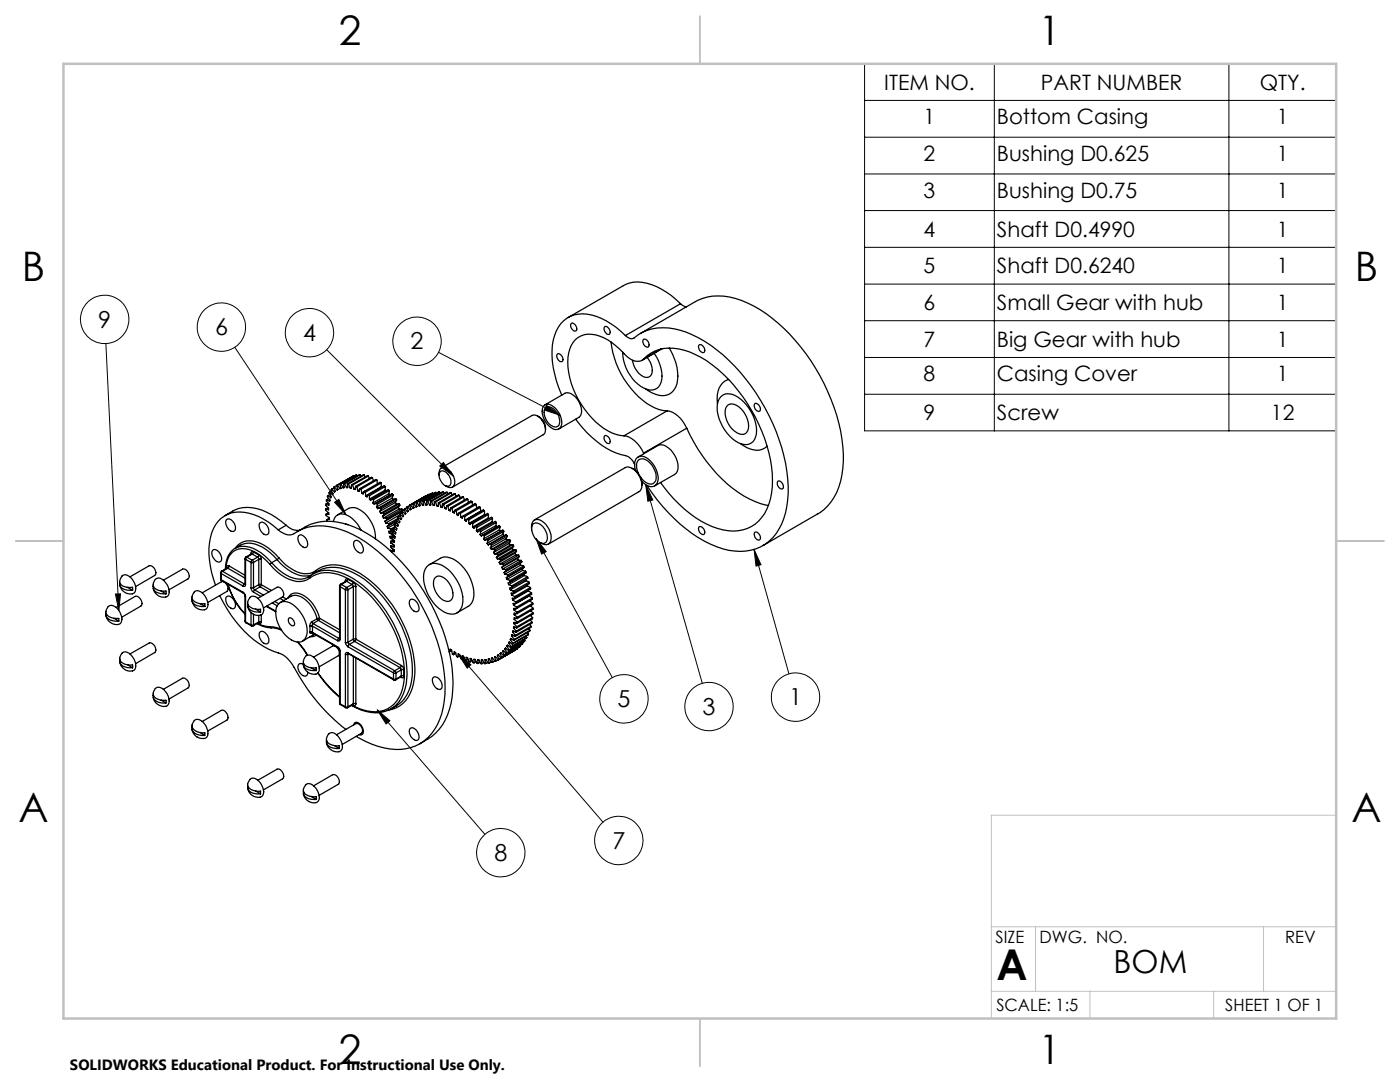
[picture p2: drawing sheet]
<svg xmlns="http://www.w3.org/2000/svg" width="279mm" height="216mm" viewBox="0 0 279 216" stroke-linecap="round" stroke-linejoin="round" font-family="sans-serif">
<g fill="none" stroke="#000" stroke-width=".2">
<path d="M172.5 12.7h94.2v73.3h-94.2zM198.4 12.7v73.3M245.3 12.7v73.3M172.5 20h94.2M172.5 27.4h94.2M172.5 34.7h94.2M172.5 42h94.2M172.5 49.4h94.2M172.5 56.7h94.2M21.1 68.5l2.6 53.3M46.8 69.3l22.2 33.4M65.2 69.8l25.3 25.2"/>
<path d="M87.5 70.3l24.3 12.6M172.5 64h94.2M172.5 71.3h94.2M172.5 78.7h94.2M87.8 93l.7-.7 2 2.7zM109.1 80.9l2.7 2-3.2-1.1zM128.9 96.7l1.4 3.1-1 .2zM128.9 96.7l11.3 39.6M23 118.5h1.1l-.4 3.3zM66.8 100.2l.8-.5 1.4 3zM107 107.4l2 2.7-.9 .5zM107 107.4l15.2 27.8"/>
<path d="M150.5 109.6l1.4 3.1-1 .3zM150.5 109.6l6.9 24.8M91.4 130.5l2.6 2.1-.8 .7zM91.4 130.5l28.9 33.5M75.3 141.6l2.5 2.2-.8 .7zM75.3 141.6l21.5 24.9"/>
<circle cx="20.9" cy="63.7" r="4.8"/>
<circle cx="44.2" cy="65.3" r="4.8"/>
<circle cx="61.8" cy="66.4" r="4.8"/>
<circle cx="83.2" cy="68.1" r="4.8"/>
<circle cx="124.5" cy="139.4" r="4.8"/>
<circle cx="158.8" cy="139.1" r="4.8"/>
<circle cx="141.5" cy="141" r="4.8"/>
<circle cx="99.9" cy="170.2" r="4.8"/>
<circle cx="123.5" cy="167.7" r="4.8"/>
</g>
<path d="M266.7 162.7h-68.9v40.5M197.8 197.8h68.9M197.8 184.9h68.9M206.7 184.9v12.9M217.5 197.8v5.4M242.2 197.8v5.4M252.2 184.9v12.9" fill="none" stroke="#c0c0c0" stroke-width=".2"/>
<path d="M139.7 3.2v9.5M3.1 107.9h9.6M266.7 107.9h9.5M139.7 203.2v9.6" fill="none" stroke="#c0c0c0" stroke-width=".25"/>
<path d="M12.7 12.7h254v190.5h-254z" fill="none" stroke="#c0c0c0" stroke-width=".5"/>
<path d="M87.8 93l.7-.7 2 2.7zM109.1 80.9l2.7 2-3.2-1.1zM128.9 96.7l1.4 3.1-1 .2zM107 107.4l2 2.7-.9 .5zM150.5 109.6l1.4 3.1-1 .3zM91.4 130.5l2.6 2.1-.8 .7zM75.3 141.6l2.5 2.2-.8 .7zM23 118.5h1.1l-.4 3.3zM66.8 100.2l.8-.5 1.4 3z" fill="#000"/>
<g fill="none" stroke="#000" stroke-width=".25">
<path d="M111.3 70.6a1.04 1.04 0 0 1 .9 1.5 1.02 1.02 0 0 1-.9-1.5zM114.1 64.5a1.04 1.04 0 0 1 .8 1.5 1.02 1.02 0 0 1-.8-1.5zM120.7 65.2a1.04 1.04 0 0 1 .9 1.5 1.04 1.04 0 0 1-.9-1.5zM122 68.3a17.1 17.1 0 0 0 8.7 13.1l.9 .3 1.5 .3M124.3 70.3a8.2 8.2 0 0 0 4.8 7.4 2.16 2.16 0 0 0 3-2 8.3 8.3 0 0 0-1.5-5.2M124.8 67a1.36 1.36 0 0 0 1.8 .4 9.5 9.5 0 0 1 9.1-1.5 26.9 26.9 0 0 1 13.1 9.7 37.2 37.2 0 0 1 8.5 22.8 13.2 13.2 0 0 1-3.8 9.6 10.1 10.1 0 0 1-10.4 1.1 30.9 30.9 0 0 1-14.1-12.3M124.8 67a13.4 13.4 0 0 0-8.5-4.4 5.9 5.9 0 0 0-5.9 5.2 18.7 18.7 0 0 0 1.7 11M127.8 66.5l11-6.3a11.3 11.3 0 0 1 10.4 .3 33.6 33.6 0 0 1 14.5 14.6 33.1 33.1 0 0 1 4.5 18.3 11.1 11.1 0 0 1-5 9.1l-10.9 6.4M128.4 71.6a2.4 2.4 0 0 1-3.3-.5 11.7 11.7 0 0 0-7-4.4 4.1 4.1 0 0 0-4.6 3.8 15.7 15.7 0 0 0 4.6 12.9 10 10 0 0 0 6.4 3.6M128.4 71.6a7.6 7.6 0 0 1 8.2-1.7 23.5 23.5 0 0 1 11.7 9.3 29.6 29.6 0 0 1 5.8 18 9.6 9.6 0 0 1-4.1 7.9 8.8 8.8 0 0 1-7.9 0 24.5 24.5 0 0 1-10.3-8.8M128.4 67.7a1.02 1.02 0 0 1 1 1.6 1.04 1.04 0 0 1-1-1.6zM129.2 71.3a3.1 3.1 0 0 1 .6 3.7 1.67 1.67 0 0 1-2.3-.5l-.7-1-.6-1.6"/>
<path d="M131.9 69.6l-3.5 2M132.1 69.6l-4 2.3M133.6 69.5a9.2 9.2 0 0 1 1.3 7.7 2.96 2.96 0 0 1-4.1 1.5l-1.9-1.1M135.8 60.6l.5 .4 .7 .2M135.8 60.6a12.4 12.4 0 0 0-9.4-4.3l-2 .7-11 6.4M135.8 60.6l-11 6.4M139.6 68.8a1.02 1.02 0 0 1 .9 1.5 1.04 1.04 0 0 1-.9-1.5zM143.8 79.2a2.51 2.51 0 0 1 3.6 .1 8 8 0 0 1 3.4 7.8 2.2 2.2 0 0 1-3.4 1.2 8.5 8.5 0 0 1-4.2-7.6l.3-1.1zM145.4 75.7a3.5 3.5 0 0 0-2.3 3.9l.1 1M65.2 99.7l-.1 .2 .3 .4a.25 .25 0 0 1 .3 .4 .25 .25 0 0 1-.5 0l-.2-.1M65.4 98.9l-.1 .2 .4 .5a.23 .23 0 0 1 .1 .3 .23 .23 0 0 1-.4-.1l-.2-.1M65.6 99.5l-.4 .2"/>
<path d="M65.8 98.2l-.1 .2 .2 .3a.36 .36 0 0 1 .1 .6l-.6-.4M65.8 98.7l-.4 .2M66.2 97.6l-.1 .3 .4 .6-.1 .2-.6-.5M66.2 98l-.4 .2M66.6 97.4l-.4 .2M66.7 97.2l-.1 .1 .1 .3a.28 .28 0 0 1 .2 .3 .28 .28 0 0 1-.2 .3l-.5-.6M66.7 97.2l.6 .6 .2-.2M67.2 96.9l.3 .7M67.2 96.9l-.5 .3M67.3 96.8l-.1 .1M67.3 96.8l.5 .7M67.5 97.6l-.1 .1"/>
<path d="M67.8 96.6l.3 .8-.3 .1M68 96.6h-.2M68 96.6l.5 .7M68.1 97.4l-.3 .1M68.5 96.5l.2 .8h-.2M68.5 96.5h.3M68.7 97.2l-.2 .1M68.8 96.5l.3 .8M69.3 96.6l.1 .7h-.3M69.3 96.6h.2M69.4 97.2l-.3 .1M69.5 96.6l.4 .8"/>
<path d="M70.1 97.2l-.2 .2M70.2 96.7l-.1 .7h-.2M70.2 96.7l.1 .1M70.3 96.8l.3 .8M70.5 95l.1 .1M70.5 95l-3.3 1.9M70.5 95l-3.2 1.8M70.9 97.4l-.3 .2M71 97l-.1 .7-.3-.1M71 97l.2 .2M71.2 94.8l.1 .2M71.2 94.8l-3.4 1.8"/>
<path d="M71.2 94.8l-3.2 1.8M71.2 97.2l.2 .7M71.8 97.7l-.4 .2M71.9 97.5l-.2 .6-.3-.2M71.9 97.5l.1 .1M71.9 94.7l.1 .3M71.9 94.7l-3.4 1.8M71.9 94.7l-3.1 1.8M72 97.6l.2 .8M72.7 94.8l.1 .4M72.7 94.8h-.2l-3.2 1.8M72.7 98.1l-.5 .3"/>
<path d="M72.7 94.8l-3.2 1.8M72.7 98l-.2 .6-.3-.2M72.7 98l.2 .2M72.9 98.2l.1 .8M73.5 95l.2 .5M73.5 95l-.2-.1-3.1 1.8M73.5 95l-3.2 1.8M73.6 98.7l-.4 .5-.2-.2M73.6 98.7l.1 .2M73.7 98.9v.7M74.3 95.3l.2 .7M74.3 95.3l-.2-.1-3.1 1.8"/>
<path d="M74.3 95.3l-3.1 1.9M74.4 99.5l-.4 .4-.3-.3M74.4 99.5l.1 .2M74.5 99.7l-.1 .7M75.2 95.8l.1 .8M75.2 95.8l-.2-.1-3.1 1.8M75.2 95.8l-3.2 1.8M76.1 96.4v.7M76.1 96.4l-.3-.2-3.1 1.8M76.1 96.4l-3.2 1.8M76.1 97.1l.1 .1M76.1 97.1l-3.1 1.9"/>
<path d="M76.9 97.1v.7M76.9 97.1l-.2-.2-3.1 1.8M76.9 97.8l.1 .2M76.9 97.8l-3.2 1.8M76.9 97.1l-3.2 1.8M77.6 98.5l.2 .3M77.6 98.5l-3.2 1.9M77.7 97.9l-.2-.2-3.1 1.8M77.7 97.9l-.1 .6M77.7 97.9l-3.2 1.8M78.3 99.4l.2 .3 .5-.2M78.3 98.6l.2 .2"/>
<path d="M78.3 98.6l-3.4 1.9M78.3 98.6l-3.2 1.8M78.3 99.4l-3.2 1.8M78.5 98.8l-.2 .6M78.5 98.8l-3.2 1.8M78.5 99.7l-3.1 1.8M79 99.5l.2 .3M79 99.5l-3.2 1.8M79.2 99.8l-.3 .5M79.2 99.8l-3.2 1.8M84.6 100h-.2M84.6 100l.4 .8"/>
<path d="M84.9 99l.1-.1-3.7 2.2M85.1 100l.1 .8h-.2M85.1 100h.2M85.3 100l.4 .8M85.7 98.6l-.2 .1M85.7 98.6l-3.4 1.9M85.7 98.6v.1M86.3 98.4l.1 .1M86.3 98.4l-3.3 1.9M86.3 98.4l-3.2 1.8M87 98.2l.1 .2M87 98.2l-3.3 1.9"/>
<path d="M87 98.2l-3.1 1.9M87.6 94.8a1.07 1.07 0 0 1 .2-1.2 1.07 1.07 0 0 1 1.1-.3 3.1 3.1 0 0 1 1.7 3.6 1.16 1.16 0 0 1-1.8 0M87.7 98.2l.2 .2M87.7 98.2h-.2l-3.1 1.8M87.7 98.2l-3.1 1.8M87.8 94.2a.82 .82 0 0 1 1.3 .2 2.11 2.11 0 0 1 .7 2.5 1.26 1.26 0 0 1-1.7-.8 1.82 1.82 0 0 1-.3-1.9zM88.1 93.3l18.1-10.4a1.7 1.7 0 0 1 1.9 .9 2.47 2.47 0 0 1 .4 2.9l-18.2 10.5M88.5 98.2l.1 .3M88.5 98.2h-.2l-3.2 1.8M88.5 98.2l-3.2 1.8M89.3 98.2l.1 .4M89.3 98.2h-.3l-3.1 1.8"/>
<path d="M89.3 98.2l-3.2 1.8M90 98.4l.2 .4M90 98.4l-.2-.1-3.1 1.9M90 98.4l-3.1 1.8M90.8 98.6l.2 .4M90.8 98.6l-.2-.1-3.1 1.8M90.8 98.6l-3.1 1.8M91.7 98.8l.2 .6M91.7 98.8h-.2l-3.2 1.8M91.7 98.8l-3.2 1.9M92.5 99.2l.2 .6M92.5 99.2l-.2-.1-3.2 1.8"/>
<path d="M92.5 99.2l-3.1 1.8M93.3 99.6l.2 .7M93.3 99.6l-.2-.1-3.1 1.8M93.3 99.6l-3.1 1.8M107.3 83a2.74 2.74 0 0 1 1.6 2.7M108.6 80.9a1.7 1.7 0 0 1 2.3 .6 3.5 3.5 0 0 1 .9 3.8 1.46 1.46 0 0 1-2.2-.2 3.8 3.8 0 0 1-1.2-3.9zM108.8 80.8l3.9-2.3a1.87 1.87 0 0 1 2.1 .7 3.5 3.5 0 0 1 1 3.8l-4.3 2.6M109 81.3a1.63 1.63 0 0 1 2 .9 2.42 2.42 0 0 1 .3 2.9 1.69 1.69 0 0 1-2-.9 2.35 2.35 0 0 1-.3-2.9zM114.9 83.6a17.3 17.3 0 0 0 10.4 7.5l.7 .6 .6 .9M120.7 86.9a1.04 1.04 0 0 1 .9 1.6 1.02 1.02 0 0 1-.9-1.6zM124.5 87a5.4 5.4 0 0 1 3.9 3.4M126.2 93.5a3.6 3.6 0 0 1 1.9 3.3"/>
<path d="M126.8 93.9a2.05 2.05 0 0 1 .9-2.8 3.6 3.6 0 0 1 3.3 2.6 2.6 2.6 0 0 1-.3 3.2 2.21 2.21 0 0 1-2.6-.8M127.4 91.2l3.9-2.3a2.21 2.21 0 0 1 2.6 .9 4.5 4.5 0 0 1 1.2 4.3l-.5 .6-3.9 2.2M127.4 94.5a2.51 2.51 0 0 1 0-2.7 1.69 1.69 0 0 1 2.3 .6 3.3 3.3 0 0 1 1 3.8 1.45 1.45 0 0 1-2.2-.2l-.7-.8M128.4 90.4l.1 .1M133.1 82a5.4 5.4 0 0 1 4 3.4M133.1 82l-8.6 5M137.1 85.4a31 31 0 0 0 11.4 13.6 15.2 15.2 0 0 0 4.9 1.9M137.1 85.4l-8.7 5M145.1 81a1.73 1.73 0 0 1 2.4 .2 4.7 4.7 0 0 1 1.7 4.7 1.34 1.34 0 0 1-2.1 .5 4.7 4.7 0 0 1-2.2-5zM147.8 88.5a4.4 4.4 0 0 0 4.8 .9l.5-.4M150.7 80.5a1.04 1.04 0 0 1 .9 1.6 1.02 1.02 0 0 1-.9-1.6zM155.3 96a1.04 1.04 0 0 1 .9 1.5 1.02 1.02 0 0 1-.9-1.5z"/>
<path d="M23.9 116.8a2.08 2.08 0 0 0 2.8 1.6 2.52 2.52 0 0 0-1.1-3.5 1.14 1.14 0 0 0-1.7 1v.1a1.42 1.42 0 0 0 1.5 1.2h1.1v.6M23.9 116.3l.1 .2M24 116.5a1.27 1.27 0 0 0 1.4 1.3h1.1M24 116.5h.1M25.4 117.2l1.1 .6M25.9 115.1l3.9-2.2a1.29 1.29 0 0 1 1.1 1.9l-3.8 2.3M30.6 117.4a1.96 1.96 0 0 0 3 1.4 2.79 2.79 0 0 0-2-3.5 1.31 1.31 0 0 0-1 1.5 1.31 1.31 0 0 0 1.5 1.1h1v.6M30.6 116.9v.1M30.6 117a1.41 1.41 0 0 0 1.5 1.5h1M30.6 117l.1 .1M32.1 117.9l1 .6M32.6 115.8l3.8-2.2a1.27 1.27 0 0 1 1.1 1.9l-3.8 2.2"/>
<path d="M38.3 119.9a1.97 1.97 0 0 0 3 1.5 2.8 2.8 0 0 0-1.9-3.5 1.24 1.24 0 0 0-1 1.2 1.24 1.24 0 0 0 .9 1.2l1.6 .2v.5M38.3 119.4v.2M38.3 119.6a1.37 1.37 0 0 0 1.5 1.4h1.1M38.3 119.6h.1M40.4 118.3l3.8-2.2a1.27 1.27 0 0 1 1.1 1.9l-3.8 2.2M42.4 109.9a1.01 1.01 0 0 1 1.5 .6 1.09 1.09 0 0 1-.1 1.6 1.78 1.78 0 0 1-1.4-2.2zM43.9 118.9a22.9 22.9 0 0 0 9.7 10.6l1 .5a5.7 5.7 0 0 1 4.1 3.2 38.1 38.1 0 0 0 10.3 12.4M44 115.5l.2 .3M44 114.3l.1 .1M44 115.5l.1 .2M44 114.3v1.2M44.1 115.7l.1 .1"/>
<path d="M44.1 115.7l4.4 2.5M44.1 114.4v1.3M44.1 114.4l4.4 2.5M44.2 114l-.2 .3M44.2 114h.2M44.2 115.8l4.4 2.6M44.4 114l-.3 .4M44.4 114l4.4 2.5M44.9 102.9a7.8 7.8 0 0 1 9.3-.2l2.9 2.1M45.2 103.8a1 1 0 0 1 1.5 .6l.2 .3a.74 .74 0 0 1 .1 1 .74 .74 0 0 1-1 .2l-.7-.8a1.46 1.46 0 0 1-.1-1.3zM45.2 119.1a1.04 1.04 0 0 1 1.5 .7l.2 .3a1 1 0 0 1-.3 1.4 1.8 1.8 0 0 1-1.4-2.4zM45.2 113.2l.1 .1"/>
<path d="M45.2 113.2v.2M45.3 113.3l.2 .1M45.3 113.3l-1.1 .7M45.3 113.3h.1M45.4 116.5a14.6 14.6 0 0 0 3.5 6.1M45.5 113.4l-1.1 .6M45.5 113.4l3.4 2M45.5 116.6l.3 .8a14.7 14.7 0 0 0 3.1 5M45.7 112.9a.31 .31 0 0 0-.3 0 .31 .31 0 0 0-.2 .3M45.7 112.9l-.2 .5M45.7 112.9l3.2 1.9M46.9 109.4a4.5 4.5 0 0 1 5.5-.2 11.6 11.6 0 0 1 2.9 2.5"/>
<path d="M47 109.4a3.4 3.4 0 0 1 4.2-1.3 9.9 9.9 0 0 1 4.5 3.2M48.5 118.2l.4 .5 .1 .4M48.5 118.2l.1 .2M48.6 118.4l.3 .5M48.8 116.5l-.3 .4M48.9 111.5l.1 .1M48.9 116.5l.1 .2M48.9 111.5v5.1l-.1-.1M48.9 118.9l.1 .2M48.9 118.9v5.1M48.9 116.4l-.1 .1M49 116.7a.3 .3 0 0 1-.1 .3 .3 .3 0 0 1-.4-.1"/>
<path d="M49 111.6v5.1M49 119.1v5M49 111.6l1.1 .6M49.1 111.2l-.2 .3M49.1 111.2h.1M49.2 111.2l-.2 .4M49.2 111.2l1.1 .6M50.1 117.3l.1 .4 .4 .4M50.1 112.2h.5M50.1 117.3h.5M50.1 110.4l.1 .1M50.1 110.4v.2"/>
<path d="M50.1 112.2v5.1M50.2 110.5h.1M50.2 110.5l.1 .1M50.2 110.5l-1.1 .7M50.3 111.8l-.2 .4M50.3 111.8l.3 .4M50.3 110.6l1.1 .6M50.3 110.6l-1.1 .6M50.6 110.1a.3 .3 0 0 0-.4 0 .3 .3 0 0 0-.1 .3M50.6 110.1l-.3 .5M50.6 117.3l.2 .4M50.6 110.1l1 .6"/>
<path d="M50.6 112.2v5.1M50.6 118.1l1.5 .9M50.8 117.7l-.2 .4M50.8 117.7l1.8 1M51.4 111.2l.2 .4M51.4 111.2l-1.1 .6M51.6 110.7l.5 .5v.4M51.6 111.6h.5M51.6 110.7l-.2 .5M51.6 116.7h.5M51.6 116.7l.3 .4M51.6 111.6l-1 .6"/>
<path d="M51.6 111.6v5.1M51.6 116.7l-1 .6M51.8 104.4a1.04 1.04 0 0 1 1.6 .6l.2 .4a1 1 0 0 1-.4 1.3 1.8 1.8 0 0 1-1.4-2.3zM51.9 117.1l-1.1 .6M51.9 117.1l1.8 1M52.1 116.7l-.2 .4M52.1 111.6v5.1M52.1 116.7l2.1 1.1M53.9 112.6a8 8 0 0 0 6.1 3.4l1.2-.3 .6-.3M53.9 112.6a7.8 7.8 0 0 0-5.6-3.1 3.5 3.5 0 0 0-3.2 3.5v.5M54.2 112.3a8.1 8.1 0 0 0-5.8-3.3 3.7 3.7 0 0 0-3.4 4v.5M54.2 112.3l-.3 .3"/>
<path d="M54.2 112.3a8 8 0 0 0 5.9 3.3l.6-.1 1.1-.6M55.3 111.7a7.9 7.9 0 0 0 5.9 3.2l.9-.1M55.3 111.7l-1.1 .6M55.5 105.7a2.76 2.76 0 0 0 4 .2 10.4 10.4 0 0 1 8.6-.2 28.5 28.5 0 0 1 12.9 10.3 37.2 37.2 0 0 1 7.8 21.2 13.7 13.7 0 0 1-3.4 9.9 9.6 9.6 0 0 1-10 1.8l-2.4-.9-1.9-1.1M55.5 105.7a10.8 10.8 0 0 0-9.3-3.4 6.4 6.4 0 0 0-4.4 6.1 19.1 19.1 0 0 0 1.2 8.4M55.7 111.3a7.8 7.8 0 0 0 5.6 3.2l.6-.1 1.1-.5M55.7 111.3l-.4 .4M55.9 119.4l.7 .4M56.4 119.1a1.29 1.29 0 0 0-1.1-1.9l-3.8 2.2M56.4 119.1l-3.8 2.2M56.4 119.1l.7 .4M57.1 104.8l1.3 .9 .8 .1h.6"/>
<path d="M57.1 104.8l-1.6 .9M57.4 119.4a1.84 1.84 0 0 1 2.9-.8 7.2 7.2 0 0 1 3.5 4.8M59.3 106.1a10.5 10.5 0 0 1 10.4-1.3 29.9 29.9 0 0 1 13.9 11.7 36.9 36.9 0 0 1 6.8 19.8 13.9 13.9 0 0 1-3.4 9.9l-.7 .7-2.5 1.5M59.6 106.9a1.01 1.01 0 0 1 1.5 .6l.2 .4a.95 .95 0 0 1-.3 1.4 1.75 1.75 0 0 1-1.4-2.4zM61.8 115.4a6.4 6.4 0 0 1 6.6-.4 21.8 21.8 0 0 1 10.8 12.1 16 16 0 0 1 .8 11.2 5.7 5.7 0 0 1-7.7 3.3l-2.1-.9M61.8 114.9a6.5 6.5 0 0 1 6.9-.4 21.8 21.8 0 0 1 10.4 11.1 17.7 17.7 0 0 1 1.7 11.9 5.9 5.9 0 0 1-4.9 4.7M61.8 114.9v.5M62.4 114.5a7 7 0 0 1 7.3-.6 21.1 21.1 0 0 1 9.9 9.9 19.2 19.2 0 0 1 2.3 13.1 6.7 6.7 0 0 1-3.9 4.6M63 113.9a6.6 6.6 0 0 1 6.8-.5 22.5 22.5 0 0 1 11.2 12.2 17.7 17.7 0 0 1 1.3 11.8 5.8 5.8 0 0 1-4.7 4.3M63 113.9v.3M65 101.6v.2l.6 .5M65 100.6v.3l.6 .5v.3l-.6-.1"/>
<path d="M65.1 102.6v.3l.4 .3a.27 .27 0 0 1 .3 .3 .27 .27 0 0 1-.4 .1l-.2 .1M65.2 103.7l.2 .3M65.5 100.4l-.5 .2M65.5 101.3l-.5 .3M65.6 102.3v.4l-.5-.1M65.6 102.3l-.5 .3M65.7 103.4l-.5 .3M66.5 104.1a1.76 1.76 0 0 1 2.8-1.3 6.5 6.5 0 0 1 2.8 3M67.4 102.7l2.2-1.2a2.48 2.48 0 0 1 2.7 .6 6.9 6.9 0 0 1 2.6 5.4M67.8 116.9l.1 .2M67.8 116.9v10.5M67.9 117.1v10.4"/>
<path d="M67.9 117.1l1 .6M67.9 116.6l-.1 .3M67.9 116.6h.2M68.1 116.6l-.2 .5M68.1 116.6l1.1 .6M68.9 115.9l.1 .1M68.9 117.7h.5M68.9 115.9v.1M68.9 117.7v10.5M69 104.6l.5 .1M69 116h.2M69 116l-1.1 .6"/>
<path d="M69.2 117.2l-.3 .5M69.2 117.2l.2 .5M69.2 116l1.1 .6M69.2 116l-1.1 .6M69.4 115.6a.3 .3 0 0 0-.3-.1 .3 .3 0 0 0-.2 .4M69.4 115.6l-.2 .4M69.4 115.6l1.1 .6M69.4 117.7v10.5M70.3 116.6l.2 .5M70.3 116.6l-1.1 .6M70.5 116.2l.4 .4 .1 .5M70.5 116.2l-.2 .4"/>
<path d="M70.5 117.1h.5M70.5 117.1l-1.1 .6M70.5 117.1v10.4M70.7 108a1 1 0 0 1 1.5 .7l.2 .3a.95 .95 0 0 1-.3 1.3 1.75 1.75 0 0 1-1.4-2.3zM71 117.1v10.4M74.4 100.4l.3 .2 .4-.2M75.1 100.4l.2 .2M75.1 101.2l.3 .3 .4-.2M75.3 100.6l-.2 .6M75.8 102.1l.2 .3M75.8 101.3l.2 .3M76 101.6l-.2 .5"/>
<path d="M76.3 103l.2 .4M76.5 102.3l-.5 .1M76.5 102.3l.2 .3M76.5 103.4h.6M76.7 102.6l-.4 .4M76.8 104l.2 .4M77 104.4l.6 .1M77.1 103.4l.1 .2M77.2 103.6l-.4 .4M77.4 105.4l.6 .2M77.6 104.5l.1 .3-.4 .2 .1 .4M77.7 106.4l.6 .3"/>
<path d="M77.9 107.4l.6 .4M78 105.6l.1 .3M78 110v-.2l.6 .2M78 108.3l.6 .5M78 109.2l.6 .6M78.1 109v.3l.6 .4M78.1 105.9l-.3 .1a.17 .17 0 0 0-.2 .1 .17 .17 0 0 0 0 .2l.1 .1M78.1 109h.1M78.1 109.2h-.1M78.1 110v.1M78.1 108.3l.6 .5v.3l-.6-.1M78.1 108v.3"/>
<path d="M78.1 108h.1M78.1 110l.1-.1-.2 .1M78.1 108.3h-.1M78.2 107.1v.2a.91 .91 0 0 1 .5 .9l-.6-.2M78.2 107.2l-.3 .2M78.3 106.7l.1 .3M78.3 106.3v.2l.3 .4a.26 .26 0 0 1 .2 .4 .26 .26 0 0 1-.4-.1l-.2-.1M78.4 107h-.6l.1 .4M78.4 106.6l-.1 .1M78.5 105.6l.5 .7v.2l-.7-.2M78.5 105.6l-.4 .3M78.5 107.8v.2"/>
<path d="M78.5 105.4v.2M78.5 108h-.5v.3M78.5 107.7v.1M78.6 108.8v.2M78.6 109l-.6-.1v.3M78.6 109.8v.2M78.6 106.8l-.2 .2M78.6 108.8h.1M78.6 106.9l-.4 .2M78.6 105.8l-.9 .6M78.7 109.7v.4l-.6-.1M78.7 109h-.1"/>
<path d="M78.7 109.7l-.1 .1M78.7 110h-.1M78.7 107.9l-.2 .1M78.8 104.6l-.1 .2 .5 .7-.1 .3-.6-.4M78.8 104.6l.4-.2-1.8 1M78.8 106l-.5 .3M78.9 105.1l-.9 .5M78.9 100.3l.2 .3M78.9 100.3l-3.1 1.8M79 105.2l-.5 .2M79 104l-1.5 .9M79.1 103.9a.3 .3 0 0 0 .1 .5l.3 .4-.1 .2-.6-.4"/>
<path d="M79.1 100.6l-3.1 1.8M79.4 103.5l-1.8 1M79.4 103.2v.1a.29 .29 0 0 0 .2 .5l.2 .3-.1 .2-.6-.4M79.5 101.2l.2 .4M79.5 103.6l-.4 .3M79.5 101.2l-3.2 1.8M79.6 100.5l.2 .3M79.6 100.5l-.5 .1M79.6 100.5l-3.1 1.8M79.7 101.6h.5M79.7 101.6l-3.2 1.8M79.7 102.8l-2.7 1.6"/>
<path d="M79.8 100.8l-.3 .4M79.8 100.8l-3.1 1.8M79.8 102.6l-.1 .1 .2 .4a.29 .29 0 0 1 .3 .2 .29 .29 0 0 1-.2 .3l-.6-.4M79.8 103l-.4 .2M80 102.2l.1 .2M80 102.2l-3.2 1.8M80.2 101.6l.2 .2M80.2 102.3l-.4 .3M80.2 101.6l-3.1 1.8M80.3 102l-.1 .2 .1 .4a.33 .33 0 0 1 .1 .5l-.6-.5M80.4 101.8l-.4 .4M80.4 101.8l-3.2 1.8"/>
<path d="M80.7 101.8l-.4 .2M80.8 101.5l-.2 .2 .4 .7-.1 .2-.6-.6M81.2 101.3l-.4 .2M81.3 101.1l-.1 .1 .3 .8-.2 .1-.5-.6M81.3 101.1l.5 .6h.2l-.3-.9h.2l.5 .6M81.8 119.8a1.01 1.01 0 0 1 1.5 .6 1.09 1.09 0 0 1-.1 1.7 1.73 1.73 0 0 1-1.4-2.3zM82.3 100.5l.3 .8-.2 .1M82.3 100.5l.2-.1 .5 .7M82.6 101.3l-.2 .1M83 100.3l.2 .8h-.2M83.1 100.2l-.1 .1M83.1 100.2l.5 .7"/>
<path d="M83.2 101l-.2 .1M83.7 100.1l.2 .8h-.3M83.9 100.1h-.2M83.9 100.1l.4 .7M83.9 100.8l-.3 .1M84.4 100l.2 .8h-.3M84.5 100.7l-.2 .1M85.2 113a2.34 2.34 0 0 1 3-.2 8.4 8.4 0 0 1 4.1 7.6 2.24 2.24 0 0 1-1.2 2 2.24 2.24 0 0 1-2.4-.2 8.1 8.1 0 0 1-4-8.3zM85.2 100.6l-.2 .2M85.7 112.7l2.2-1.3a3.2 3.2 0 0 1 3.6 .9 8.1 8.1 0 0 1 2.9 7.4 2.11 2.11 0 0 1-1 1.3l-2.2 1.3M85.9 100l.1 .8h-.3M85.9 100h.2"/>
<path d="M85.9 100.6l-.2 .2M86.1 100l.4 .8M86.7 100.2v.7l-.2-.1M86.7 100.2h.2M86.7 100.7l-.2 .1M86.9 115.3a1.6 1.6 0 0 1 2.2 .4 3.6 3.6 0 0 1 1.1 3.9 1.39 1.39 0 0 1-2.2-.2 3.9 3.9 0 0 1-1.4-3.8zM86.9 100.2l.3 .8M87.5 100.3v.7h-.3M87.5 100.3l.2 .1M87.5 100.8l-.3 .2M87.7 100.4l.3 .8M88.3 101l-.3 .2"/>
<path d="M88.3 100.6v.7l-.3-.1M88.3 100.6l.2 .1M88.5 100.7l.3 .8M89.1 101.3l-.3 .2M89.1 100.9l-.1 .7-.2-.1M89.1 100.9l.3 .1M89.4 101l.2 .8M89.9 101.6l-.3 .2M90 101.3l-.1 .7-.3-.2M90 101.3l.2 .1M90.2 101.4l.2 .8M90.7 102l-.3 .2"/>
<path d="M90.8 101.8l-.1 .6-.3-.2M90.8 101.8l.3 .1M91.1 101.9l.1 .8M91.6 102.4l-.4 .3M91.7 102.3l-.3 .6-.2-.2M91.7 102.3l.2 .1M91.9 102.4l.1 .8M92.5 102.9l-.2 .5-.3-.2M92.5 102.9l.2 .2M92.5 102.9l-.5 .3M92.7 103.1l.1 .7M93.3 103.6l-.3 .4-.2-.2"/>
<path d="M93.3 103.6l.2 .2M93.5 103.8l.1 .7M94.1 104.3l-.3 .4-.2-.2M94.1 104.3l.2 .2M94.2 100.1l.1 .7M94.2 100.1l-.2-.1-3.2 1.8M94.2 100.1l-3.1 1.8M94.3 104.5v.7M94.9 105l-.3 .4-.3-.2M94.9 105l.2 .2M95 100.6l-.2-.1-3.1 1.8M95 100.6l.1 .8"/>
<path d="M95 100.6l-3.1 1.8M95.1 105.2v.7M95.7 105.8l-.2 .2a.24 .24 0 0 1-.2 .1 .24 .24 0 0 1-.2-.2M95.7 105.8l.2 .2M95.8 106.7l.3 .3 .4-.3M95.8 101.2l-.2-.1-3.1 1.8M95.8 101.2l.1 .8M95.8 101.2l-3.1 1.9M95.9 106l-.1 .7M95.9 102h.1M95.9 102l-3.1 1.8M96.5 106.7l.2 .2"/>
<path d="M96.5 107.5a.35 .35 0 0 0 .3 .3 .35 .35 0 0 0 .4-.2M96.7 106.9l-.2 .6M96.7 101.9l-.3-.2-3.1 1.9M96.7 101.9v.8M96.7 101.9l-3.2 1.9M96.7 102.7h.1M96.7 102.7l-3.1 1.8M97.2 107.6l.2 .2M97.2 108.4l.2 .3M97.4 107.8l-.2 .6M97.5 102.7l-.2-.3-3.2 1.9M97.5 102.7v.6"/>
<path d="M97.5 103.3l.1 .2M97.5 102.7l-3.2 1.8M97.5 103.3l-3.2 1.9M97.9 109.3l.2 .3M97.9 108.5l-.5 .2M97.9 108.5l.2 .3M98.1 108.8l-.2 .5M98.2 104.1l.2 .2M98.2 104.1l-3.1 1.8M98.3 103.4l-.2-.2-3.2 1.8M98.3 103.4l-.1 .7M98.3 103.4l-3.2 1.8"/>
<path d="M98.5 110.2l.2 .4M98.6 109.5l-.5 .1M98.6 109.5l.1 .2M98.7 109.7l-.2 .5M99 104.9l.2 .3M99 104.9l-3.2 1.8M99.1 111.2l.2 .3M99.1 104.2l-.3-.2-3.1 1.8M99.1 104.2l-.1 .7M99.1 104.2l-3.2 1.8M99.2 110.5l-.5 .1M99.2 110.5l.2 .3"/>
<path d="M99.3 111.5h.5M99.4 110.8l-.3 .4M99.6 112.2l.2 .3M99.6 104.9l.2 .2M99.6 104.9l-3.2 1.9M99.6 104.9l-3.1 1.8M99.7 105.7l.2 .3M99.7 105.7l-3.2 1.8M99.8 111.5l.1 .3M99.8 112.5l.6 .1M99.8 105.1l-.1 .6M99.8 105.1l-3.1 1.8"/>
<path d="M99.9 111.8l-.3 .4M100.2 113.2l.1 .4M100.3 113.6l.6 .1M100.4 112.6l.1 .3M100.4 105.8l.1 .2M100.4 105.8l-3.5 2M100.4 106.6l.2 .3M100.4 105.8l-3.2 1.8M100.4 106.6l-3.2 1.8M100.5 112.9l-.3 .3M100.5 106l-.1 .6M100.5 106l-3.1 1.8"/>
<path d="M100.6 106.9l-3.2 1.8M100.6 114.2l.2 .4M100.8 114.6l.6 .1M100.9 113.7l.1 .2M101 113.9l-.4 .3M101 107.5l.2 .3M101 107.5l-3.1 1.8M101 106.7l.2 .3M101 106.7l-.4 .2M101 106.7l-3.1 1.8M101.2 115.6l.6 .2M101.2 107l-.2 .5"/>
<path d="M101.2 107l-3.1 1.8M101.2 107.8l-3.1 1.8M101.4 114.7v.1a.38 .38 0 0 1-.4 .5l.2 .3M101.5 116.7l.6 .2M101.6 108.4l.2 .4M101.6 108.4l-3.1 1.8M101.7 107.7l.2 .2M101.7 107.7l-.5 .1M101.7 107.7l-3.1 1.8M101.8 115.8v.3M101.8 116.1l-.4 .2 .1 .4M101.8 117.7l.6 .3"/>
<path d="M101.8 108.8l-3.1 1.8M101.9 107.9l-.3 .5M101.9 107.9l-3.2 1.8M102.1 118.7l.6 .4M102.1 116.9l.1 .3M102.2 117.2l-.5 .1 .1 .4M102.2 109.4l.2 .3M102.2 109.4l-3.1 1.8M102.3 119.7l.6 .4M102.3 108.7l.2 .3M102.3 108.7l-.5 .1M102.3 108.7l-3.1 1.8"/>
<path d="M102.4 109.7l-3.1 1.8M102.4 118l.1 .3M102.5 118.3l-.5 .1 .1 .3M102.5 109l-.3 .4M102.5 109l-3.1 1.8M102.7 119.1l.1 .2M102.8 119.3l-.6 .1 .1 .3M102.8 110.4l.1 .3M102.8 110.4l-3.2 1.8M102.9 109.7l.2 .3M102.9 109.7h-.5M102.9 110.7l.6 .1"/>
<path d="M102.9 109.7l-3.1 1.8M102.9 110.7l-3.1 1.8M103.1 110l-.3 .4M103.1 110l-3.2 1.8M103.3 111.4l.1 .4M103.3 111.4l-3.1 1.8M103.4 111.8h.6M103.4 111.8l-3.1 1.8M103.5 110.8l.1 .3M103.5 110.8l-3.1 1.8M103.6 111.1l-.3 .3M103.6 111.1l-3.1 1.8"/>
<path d="M103.8 112.4l.1 .4M103.8 112.4l-3.2 1.8M103.9 112.8l.6 .1M103.9 112.8l-3.1 1.8M104 111.8l.1 .3M104 111.8l-3.1 1.9M104.1 112.1l-.3 .3M104.1 112.1l-3.1 1.8M104.2 113.5l.1 .3M104.3 113.8l.6 .2M104.3 113.8l-3.1 1.8M104.5 112.9l.1 .3"/>
<path d="M104.5 112.9l-3.1 1.8M104.6 114.5l.1 .3M104.6 113.2l-.3 .2M104.6 113.2l-3.4 2M104.7 114.8l.6 .3M104.7 114.8l-3.2 1.9M104.9 114l.1 .3M104.9 115.6l.1 .3M104.9 114l-3.1 1.8M105 114.3l-3.2 1.8M105 115.9l.6 .3M105 115.9l-3.2 1.8"/>
<path d="M105.2 116.7v.2M105.2 116.9l.7 .3M105.2 116.9l-3.1 1.8M105.3 115.1l.1 .3-3.2 1.8M105.3 115.1l-3.2 1.8M105.4 117.9l.7 .4M105.4 117.8v.1M105.4 117.9l-3.1 1.8M105.6 116.2l.1 .3-3.2 1.8M105.6 116.2l-3.2 1.8M105.7 119.9l.6 .5M105.9 117.2v.3l-3.1 1.8"/>
<path d="M105.9 117.2l-3.2 1.9M106.1 118.3v.3l-3.1 1.8M106.1 105.5v-.5a1.21 1.21 0 0 1 .6-1.3 1.21 1.21 0 0 1 1.4 .2 3.9 3.9 0 0 1 1.8 4.2 1.19 1.19 0 0 1-1.8 .3l-.4-.2M106.1 118.3l-3.2 1.8M106.2 119.3l-.6-.4-3.1 1.8M106.2 119.3l.1 .3-3.2 1.8M106.2 119.3l-3.1 1.8M106.3 104.6a1.41 1.41 0 0 1 2.1 .5l.3 .5a2.61 2.61 0 0 1 .3 2.6 1.46 1.46 0 0 1-2-.6l-.6-.9a2.28 2.28 0 0 1-.1-2.1zM106.6 103.8l18.2-10.5a2.15 2.15 0 0 1 2.6 1.3 3.1 3.1 0 0 1 .4 3.3l-18.4 10.7M139.6 105.1a1.02 1.02 0 0 1 .9 1.5 1.04 1.04 0 0 1-.9-1.5zM150.7 106.2a1.04 1.04 0 0 1 .9 1.5 1.04 1.04 0 0 1-.9-1.5zM21.1 122.8a2.19 2.19 0 0 0 2.8 1.7 2.45 2.45 0 0 0-1-3.5 1.16 1.16 0 0 0-1.8 1 1.5 1.5 0 0 0 1.5 1.4h1.1v.5"/>
<path d="M21.2 122.3v.2M21.2 122.5a1.37 1.37 0 0 0 1.4 1.4h1.1M21.2 122.5h.1M22.7 123.4l1 .5M23.2 121.2l3.8-2.2a1.31 1.31 0 0 1 1.1 1.9l-3.8 2.3M23.9 132.2a1.96 1.96 0 0 0 3 1.4 2.79 2.79 0 0 0-1.9-3.5 1.31 1.31 0 0 0-1 1.5 1.31 1.31 0 0 0 1.4 1l1.1 .1v.5M23.9 131.6v.2M23.9 131.8a1.41 1.41 0 0 0 1.5 1.4h1.1M23.9 131.8h.1M25.5 132.6l1 .6M25.9 130.5l3.9-2.2a1.24 1.24 0 0 1 1.1 1.9l-3.8 2.2M30.6 139.2a2.15 2.15 0 0 0 2.8 1.6 2.36 2.36 0 0 0-.7-3.1 1.14 1.14 0 0 0-1.8-.2v.1a1.2 1.2 0 0 0 .7 2l1.5 .1v.6"/>
<path d="M30.6 138.7v.1M30.6 138.8a1.41 1.41 0 0 0 1.5 1.4l1 .1M30.6 138.8h.1M32.1 139.7l1 .6M32.6 137.5l3.8-2.2a1.27 1.27 0 0 1 1.1 2l-3.8 2.2M39.9 120.4l1 .6M48.9 124l.2 .2M48.9 124l.1 .1M49 124.1l.1 .1M49 124.1l1.1 .6M49.1 124.2l1.1 .7M49.4 121a1.97 1.97 0 0 0 3 1.4 2.8 2.8 0 0 0-1.9-3.4 1.26 1.26 0 0 0-1 1.2 1.26 1.26 0 0 0 .9 1.2l1.6 .2v.5"/>
<path d="M49.4 120.5l.1 .1M49.5 120.6a1.41 1.41 0 0 0 1.4 1.5h1.1M49.5 120.6v.1M50.1 124.7h.5M50.1 124.7l.1 .2M50.1 122.2v2.5M50.2 124.9h.3M50.6 124.7l-.1 .2M50.6 122.6v2.1M51 121.5l1 .6M51.3 124.4l.1 .1a5.8 5.8 0 0 0 2.7 .8M51.4 124.4a5.3 5.3 0 0 0 2.5 .7"/>
<path d="M51.5 124.3l.1 .1M51.6 124.2l-1.1 .7M51.6 124.2h.1M51.6 124.2v.2M51.6 124.1h.5M51.6 124.1v.1M51.6 122.8v1.3M51.6 124.1l-1 .6M51.8 126.2a1 1 0 0 1 1.6 .6l.2 .4a.74 .74 0 0 1 0 .9 .74 .74 0 0 1-.9 .3l-.8-.9a1.46 1.46 0 0 1-.1-1.3zM52.1 124.1a.3 .3 0 0 1-.1 .3 .3 .3 0 0 1-.4 0M52.1 122.7v1.4M53.2 121l1.8 1.1"/>
<path d="M53.3 120.9l1.7 1.1M53.9 125.1h.7l1.5 .5M53.9 125.1l.2 .2M54.1 125.3l1 .1 1.1 .4M54.3 120.3l1 .6M54.8 120l.8 .5M55.6 120.5a2.11 2.11 0 0 1 2.8 .1 6.7 6.7 0 0 1 2.8 6 1.83 1.83 0 0 1-1.2 1.5 1.83 1.83 0 0 1-1.8-.4 6.6 6.6 0 0 1-3.1-6.4zM56 120.2l2.1-1.2a2.5 2.5 0 0 1 3 .8 7.7 7.7 0 0 1 2.2 3.7M57.7 123.3a1.04 1.04 0 0 1 .9 1.5 1.02 1.02 0 0 1-.9-1.5zM59.3 128.1l1.1 1.2 .9 1.5M59.5 128.1l1.9 2.6M60.5 132.6a.7 .7 0 0 0-.9 0 .7 .7 0 0 0-.1 .9l.2 .4a1.19 1.19 0 0 0 1.5 .9l.2-.7"/>
<path d="M60.6 132.8a2.06 2.06 0 0 0 2.8 1.6 2.02 2.02 0 0 0-.1-2.4 2.02 2.02 0 0 0-2.1-1.3l-.5 .6a1.14 1.14 0 0 0 .9 1.8l1.5 .1v.6M60.6 132.4h.1M60.6 132.4a1.32 1.32 0 0 0 1.5 1.4h1M60.6 132.4v.1M61.8 125v1.1M61.8 126.1l.1 .3 .3-.1M61.8 126.1l.5 .1M62.1 133.2l1 .6M62.2 126.3h.1M62.2 124.1l-.3 .4-.1 .5M62.2 124.1l.3 .3M62.3 126.3h-.1"/>
<path d="M62.3 124.9v1.3M62.3 124.9l-.5 .1M62.3 126.2v.1M62.3 126.3l5.2 2.9M62.3 126.2l5.1 2.9M62.3 124.9l5.1 2.9M62.5 124.4l-.2 .5M62.5 124.4l5.1 3M62.5 126.7l-2.1 1.2M62.5 126.7h.1M62.6 131.1l3.8-2.2a1.29 1.29 0 0 1 1.1 1.9l-3.8 2.3M62.8 126.5l-.3 .2"/>
<path d="M63.1 126.8l-.7 .2-.5 .1M63.3 123.5l.2 .3M63.3 123.5l-1.1 .6M63.4 134.3l1.6 2.1 2.8 2.7M63.5 134.3l.5 .6a21.9 21.9 0 0 0 3.8 4.1M63.5 123.8l-1 .6M63.5 123.8l4.3 2.5M63.8 123.4l-.3 .4M63.8 123.4l-.5 .1M63.8 123.4l4 2.3M67.4 129.1l.3 .3 .2 .5M67.4 129.1l.1 .1"/>
<path d="M67.5 129.2l.3 .6M67.6 127.4l-.2 .4M67.6 127.4h.2M67.8 127.4v.1M67.8 127.4l.1 .1M67.8 129.8l.1 .1M67.8 129.8v10.5M67.8 127.3l-.2 .1M67.9 127.5a.31 .31 0 0 1-.2 .4 .31 .31 0 0 1-.3-.1M67.9 129.9v10.5M68.9 128.2l.2 .5 .3 .3M68.9 128.2h.5"/>
<path d="M68.9 130.6h.5M68.9 130.6v10.4M69.4 130.3a.3 .3 0 0 0-.3-.1 .3 .3 0 0 0-.2 .4M69.4 128.2l.3 .4M69.4 130.3l.1 .1M69.4 129l9.1 5.3M69.4 130.3l9.1 5.2M69.4 130.6v10.4M69.5 130.4h.1M69.5 130.4l-.1 .2M69.5 130.4l9.1 5.3M69.6 130.5l-.2 .1"/>
<path d="M69.7 128.6l-.3 .4M69.7 128.6l9.1 5.2M70.5 127.5h.5M70.5 127.5l.3 .5M70.5 131v9.4M70.5 127.5l-1.1 .7M70.8 128l-1.1 .6M70.8 128l9 5.2M71 127.5l-.2 .5M71 127.5l9.1 5.3M71 131.3v9.1M78.5 134.3h.5"/>
<path d="M78.5 135.5h.5M78.5 135.5l.1 .2M78.5 134.3v1.2M78.6 135.7h.4M78.8 133.8l-.3 .5M78.8 133.8l.2 .5M79 135.5v.2M79 134.3v1.2M79.8 133.2l.3 .5M79.8 133.2l-1 .6M79.9 135.1l.2 .1M80 135l-1 .7"/>
<path d="M80 135h.1M80 135l.1 .2M80.1 132.8l.4 .4 .1 .5M80.1 133.7h.5M80.1 132.8l-.3 .4M80.1 134.9h.5M80.1 134.9l-.1 .1M80.1 133.7l-1.1 .6M80.1 133.7v1.2M80.1 134.9l-1.1 .6M80.6 134.9a.32 .32 0 0 1-.2 .3 .32 .32 0 0 1-.3 0M80.6 133.7v1.2"/>
<path d="M86.4 135.3a1.05 1.05 0 0 1 1.5 .6 1.16 1.16 0 0 1-.1 1.7 1.84 1.84 0 0 1-1.4-2.3zM89.6 130.1l.1-.1a.26 .26 0 0 1 .3-.4 .26 .26 0 0 1 .2 .4l.1 .5 .2 .1M90.1 129.8l-.4 .3M90.5 130.6l.2-.6 .2 .3 .2 .7 .2 .1M90.9 130.4l-.4 .2M91.3 131.1l.1-.2a.25 .25 0 0 1 .2-.4 .25 .25 0 0 1 .2 .4l.1 .5 .2 .1M91.8 130.8l-.5 .3M92.1 131.5l.2-.7 .2 .2 .3 .7 .2 .1M92.6 131.2l-.5 .3M93 131.8l.1-.6a.89 .89 0 0 1 .5 .8l.2 .1M93.4 131.6l-.4 .2M93.8 132.1v-.7a.96 .96 0 0 1 .6 .8l.2 .1"/>
<path d="M94.2 131.8l-.4 .3M94.6 132.3v-.7h.1l.2 .1 .3 .7h.2M95 132l-.4 .3M95.4 132.4l-.1-.7h.3l.2 .3a.31 .31 0 0 0 .4 .4M95.8 132.2l-.4 .2M96.6 132.2l-.4 .2M96.9 132.4h-.2l-.5-.7h-.1l.1 .7M97.3 132.2l-.4 .2M97.6 132.3h-.2l-.4-.7h-.2l.1 .8M98 132.1l-.4 .2M98.3 132.2h-.2l-.5-.7h-.2l.2 .8M98.7 131.9l-.4 .3"/>
<path d="M99 131.9l-.2 .1-.5-.7h-.2l.2 .9M99.3 130.8l.1-.1 .6 .6 .2-.1M99.3 130.8l.3 .8M99.4 131.7l-.5-.7-.2 .1 .3 .8M99.4 131.7l-.4 .2M99.4 130.7l-.1 .1M99.6 131.6l-.2 .1M99.8 130.4h.1a.31 .31 0 0 1 .4 .3l.2 .2M99.8 130.4l.4 .8M100 130.3l-.2 .1M100.3 130l.2-.2 .5 .6M100.3 130l.4 .8"/>
<path d="M100.5 129.9l-.2 .1M100.7 130.8l-.2 .1M100.8 129.5l.1-.2 .6 .5M100.8 129.5l.4 .7M101 129.4l-.2 .1M101.2 128.9l.1-.2 .6 .5M101.2 128.9l.4 .8M101.2 130.2l-.2 .2M101.4 128.8l-.2 .1M101.5 128.3l.1-.2 .6 .4M101.5 128.3l.5 .7M101.6 129.7l-.1 .1"/>
<path d="M101.7 128.2l-.2 .1M101.8 127.6l.1-.2 .7 .4M101.8 127.6l.5 .7M102 129l-.1 .2M102.1 127.5l-.3 .1M102.1 126.9l.1-.3 .6 .4M102.1 126.9l.5 .7M102.3 126.2l.1-.3 .6 .3M102.3 126.2l.5 .6M102.3 128.3l-.1 .2M102.3 126.8l-.2 .1M102.5 120.7l.6 .4"/>
<path d="M102.5 125.3l.5 .6M102.6 121.7l.6 .5M102.6 124.5l.6 .6M102.6 126l-.3 .2M102.6 122.7l.6 .5M102.6 123.6l.6 .5M102.6 127.6v.2M102.7 129.8l-3.1 1.8M102.8 125.2l-.3 .1M102.8 126.8v.2M102.9 120.1l.1 .3M102.9 124.3l-.3 .2"/>
<path d="M103 120.4h-.6l.1 .3M103 123.4l-.4 .2M103 125.9v.3M103 122.4l-.4 .3M103.1 121.1v.3M103.1 121.4l-.5 .3M103.1 121.4h-.5v.3M103.1 125.3l-.6-.2v.2M103.2 125.1l-.1 .2M103.2 122.2v.2M103.2 122.4l-.6-.1v.4M103.2 124.4l-.6-.2v.3"/>
<path d="M103.2 123.2v.2M103.2 123.4l-.6-.1v.3M103.2 124.1v.3M103.3 129.3v.1M103.3 129.4l-3.7 2.2M103.3 129.4l-3.1 1.8M103.8 128.8v.1M103.8 128.9l-3.3 2M103.8 128.9l-3.1 1.9M104.2 128.2l.1 .2M104.3 128.4l-3.3 2M104.3 128.4l-3.1 1.8"/>
<path d="M104.6 127.6l.1 .2M104.7 127.8l-3.2 2M104.7 127.8l-3.1 1.9M105 127l.1 .2M105.1 127.2l-3.2 2M105.1 127.2l-3.1 1.8M105.3 126.2l.2 .3M105.5 126.5l-3.3 2M105.5 126.5l-3.2 1.8M105.5 125.4l.3 .4M105.7 124.6l.3 .4M105.8 125.8l-.1 .2-3.1 1.8"/>
<path d="M105.8 125.8l-3.2 1.8M105.8 120.9l.6 .5M105.8 123.7l.4 .4M105.9 121.9l.5 .4M105.9 122.8l.4 .5M106 125l-.1 .2-3.1 1.8M106 125l-3.2 1.8M106.2 124.1l-.1 .3-3.1 1.8M106.2 124.1l-3.2 1.8M106.3 123.3v.2l-3.2 1.8M106.3 123.3l-3.1 1.8M106.3 120.4v.2l-3.1 1.8"/>
<path d="M106.3 120.4l-3.1 1.8M106.4 121.4v.2l-3.2 1.8M106.4 122.3l-.1 .3-3.1 1.8M106.4 121.4l-3.2 1.8M106.4 122.3l-3.2 1.8M38.3 144.9v.2M38.3 144.6l.2-.3a1.03 1.03 0 0 1 1.7-.5 2.81 2.81 0 0 1 1.1 3.3 2 2 0 0 1-3-1.4v-.2M38.3 144.6a1.52 1.52 0 0 0 1.5 1.6h1.1v.6M38.3 145.1a1.45 1.45 0 0 0 1.5 1.6l1.1 .1M38.3 145.1l.1 .1M40 146.2l.9 .6M40.4 144l3.8-2.3a1.3 1.3 0 0 1 1.1 2l-3.8 2.2"/>
<path d="M49.4 157.3a1.97 1.97 0 0 0 3 1.5 2.8 2.8 0 0 0-1.9-3.5 1.24 1.24 0 0 0-1 1.1 1.24 1.24 0 0 0 .9 1.3l1.6 .2v.5M49.4 156.8l.1 .2M49.5 157a1.37 1.37 0 0 0 1.4 1.4h1.1M49.5 157h.1M51 157.8l1 .6M51.5 155.7l3.8-2.2a1.27 1.27 0 0 1 1.1 1.9l-3.8 2.2M60.5 158.4a2.11 2.11 0 0 0 2.8 1.7 1.76 1.76 0 0 0 0-2.4l-.3-.4a1.84 1.84 0 0 0-1.7-.9 1.35 1.35 0 0 0-.7 1.6 1.35 1.35 0 0 0 1.5 .9l1 .1v.5M60.5 157.9l.1 .1M60.6 158a1.41 1.41 0 0 0 1.5 1.5h1M60.6 158v.1M62.1 158.9l1 .6M62.6 156.8l3.8-2.2a1.29 1.29 0 0 1 1.1 1.9l-3.8 2.2"/>
<path d="M65.2 148.2a2.05 2.05 0 0 0 2.9 1.6 2.26 2.26 0 0 0-.6-2.9 1.22 1.22 0 0 0-2-.4l-.1 .3a1.17 1.17 0 0 0 .8 1.8l1.5 .2v.6M65.2 147.8a1.41 1.41 0 0 0 1.4 1.5l1.1 .1M65.2 147.7v.1M65.2 147.8v.1M66.7 148.8l1 .6M67.2 146.6l3.8-2.2a1.27 1.27 0 0 1 1.1 1.9l-3.8 2.3M67.8 140.3l.1 .3M67.8 140.3l.1 .1M67.9 140.4v.2M67.9 140.4l1 .6M67.9 140.6l1.1 .6M68.9 141h.5"/>
<path d="M68.9 141l.1 .2M69 141.2h.4M69.4 141v.2M70.1 140.8a9.7 9.7 0 0 0 5.7 1.4M70.4 140.6l.1 .1M70.4 140.6l-1 .6M70.4 140.6h.1M70.5 140.4h.5M70.5 140.4l-.1 .2M70.5 140.4l-1.1 .6M70.6 144.7a.6 .6 0 0 1 .4-.6 .6 .6 0 0 1 .7 .3 1.78 1.78 0 0 1 .6 2.1l-.6 .1M71 140.4a.3 .3 0 0 1-.1 .4 .3 .3 0 0 1-.4-.1"/>
<path d="M81.8 145.4a1 1 0 0 1 1.5 .6l.2 .4a.95 .95 0 0 1-.3 1.3 1.75 1.75 0 0 1-1.4-2.3z"/>
</g>
<text font-size="8.5" x="198.9" y="195.5">A</text>
<g font-size="8.1">
<text x="67.6" y="8.9">2</text>
<text x="207.3" y="8.9">1</text>
<text x="4.4" y="56.2">B</text>
<text x="270.4" y="56.2">B</text>
<text x="3.7" y="164.1">A</text>
<text x="269.7" y="164.1">A</text>
<text x="67.6" y="212.4">2</text>
<text x="207.3" y="212.4">1</text>
</g>
<text font-size="6.3" x="222.3" y="194.1">BOM</text>
<g font-size="4.7">
<text x="19.6" y="65.4">9</text>
<text x="42.9" y="66.9">6</text>
<text x="60.5" y="68">4</text>
<text x="81.9" y="69.7">2</text>
<text x="123.2" y="141.1">5</text>
<text x="140.2" y="142.6">3</text>
<text x="157.5" y="140.7">1</text>
<text x="98.7" y="171.8">8</text>
<text x="122.2" y="169.3">7</text>
</g>
<g font-size="4.2">
<text x="176.5" y="17.9">ITEM NO.</text>
<text x="207.7" y="17.9">PART NUMBER</text>
<text x="251.4" y="17.9">QTY.</text>
<text x="184.3" y="24.8">1</text>
<text x="198.9" y="24.8">Bottom Casing</text>
<text x="254.8" y="24.8">1</text>
<text x="184.3" y="32.2">2</text>
<text x="198.9" y="32.2">Bushing D0.625</text>
<text x="254.8" y="32.2">1</text>
<text x="184.3" y="39.5">3</text>
<text x="198.9" y="39.5">Bushing D0.75</text>
<text x="254.8" y="39.5">1</text>
<text x="184.3" y="47.2">4</text>
<text x="198.9" y="47.2">Shaft D0.4990</text>
<text x="254.8" y="47.2">1</text>
<text x="184.3" y="54.5">5</text>
<text x="198.9" y="54.5">Shaft D0.6240</text>
<text x="254.8" y="54.5">1</text>
<text x="184.3" y="61.9">6</text>
<text x="198.9" y="61.9">Small Gear with hub</text>
<text x="254.8" y="61.9">1</text>
<text x="184.3" y="69.2">7</text>
<text x="198.9" y="69.2">Big Gear with hub</text>
<text x="254.8" y="69.2">1</text>
<text x="184.3" y="76.1">8</text>
<text x="198.9" y="76.1">Casing Cover</text>
<text x="254.8" y="76.1">1</text>
<text x="184.3" y="83.8">9</text>
<text x="198.9" y="83.8">Screw</text>
<text x="253.6" y="83.8">12</text>
</g>
<g font-size="3.4">
<text x="198.7" y="188.1">SIZE</text>
<text x="207.5" y="188.1">DWG. NO.</text>
<text x="256.5" y="188.2">REV</text>
<text x="198.8" y="201.7">SCALE: 1:5</text>
<text x="244.5" y="201.7">SHEET 1 OF 1</text>
</g>
<text font-size="3" x="14" y="213.5">SOLIDWORKS Educational Product. For Instructional Use Only.</text>
</svg>
